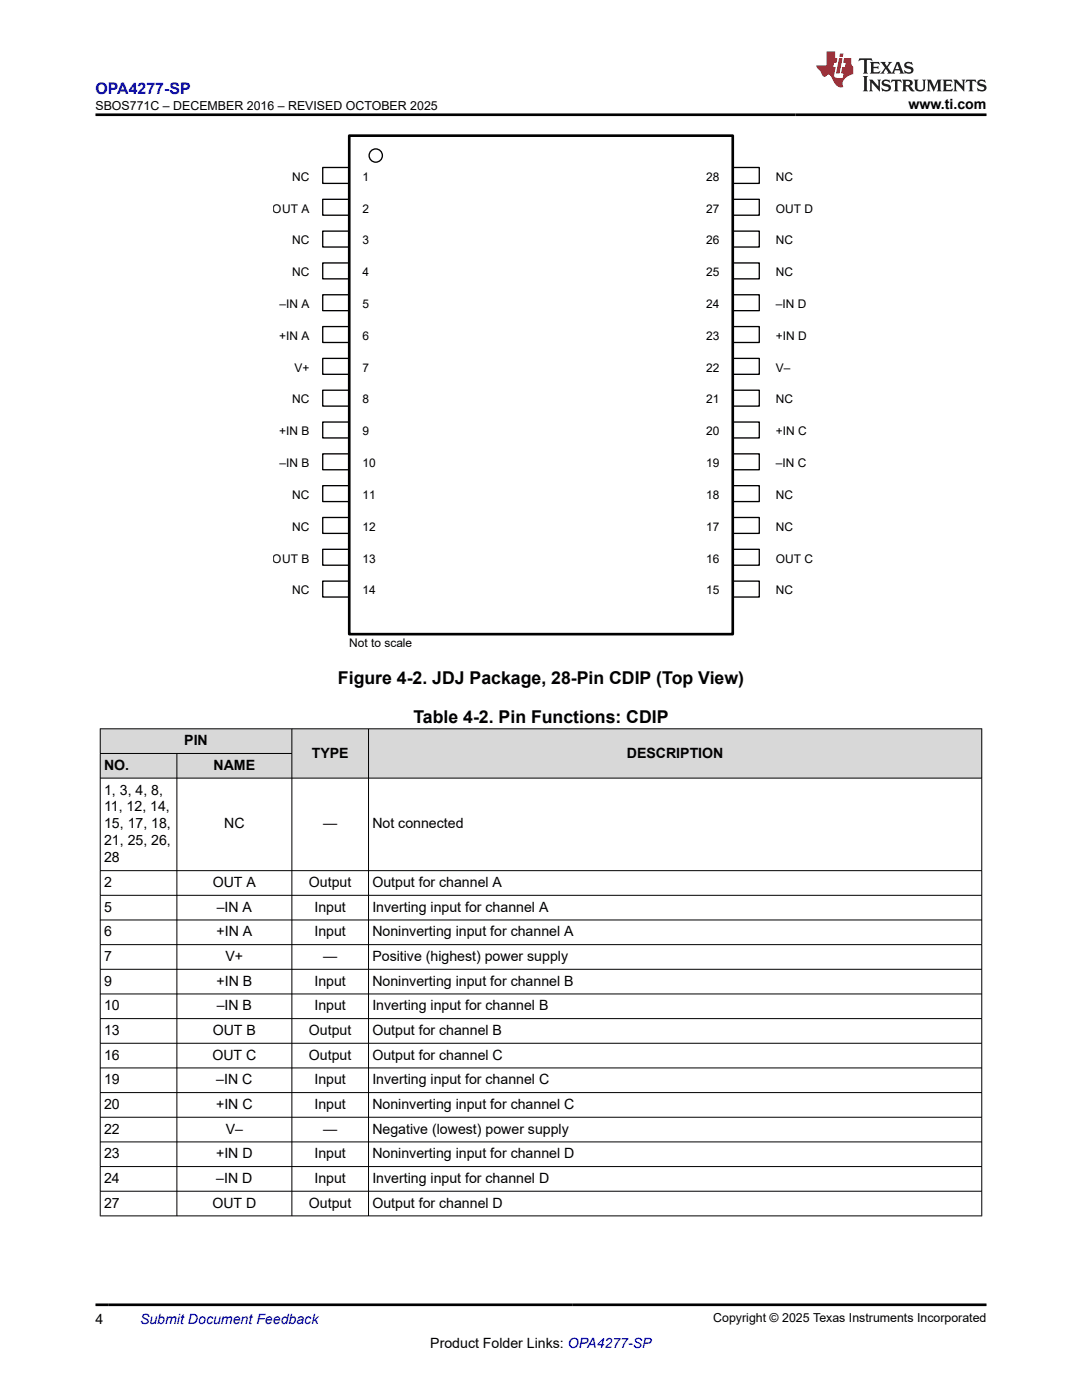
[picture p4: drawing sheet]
<svg xmlns="http://www.w3.org/2000/svg" width="216mm" height="279mm" viewBox="0 0 216 279" stroke-linecap="round" stroke-linejoin="round" font-family="sans-serif">
<path d="M64.4 33.4h5.3v3.2h-5.3z" fill="none" stroke="#000" stroke-width=".27"/>
<path d="M146.2 33.4h5.3v3.2h-5.3z" fill="#fff"/>
<path d="M146.2 33.4h5.3v3.2h-5.3z" fill="none" stroke="#000" stroke-width=".27"/>
<path d="M64.4 39.8h5.3v3.2h-5.3z" fill="#fff"/>
<path d="M64.4 39.8h5.3v3.2h-5.3z" fill="none" stroke="#000" stroke-width=".27"/>
<path d="M146.2 39.8h5.3v3.2h-5.3z" fill="#fff"/>
<path d="M146.2 39.8h5.3v3.2h-5.3z" fill="none" stroke="#000" stroke-width=".27"/>
<path d="M64.4 46.1h5.3v3.2h-5.3z" fill="#fff"/>
<path d="M64.4 46.1h5.3v3.2h-5.3z" fill="none" stroke="#000" stroke-width=".27"/>
<path d="M146.2 46.1h5.3v3.2h-5.3z" fill="#fff"/>
<path d="M146.2 46.1h5.3v3.2h-5.3z" fill="none" stroke="#000" stroke-width=".27"/>
<path d="M64.4 52.5h5.3v3.2h-5.3z" fill="#fff"/>
<path d="M64.4 52.5h5.3v3.2h-5.3z" fill="none" stroke="#000" stroke-width=".27"/>
<path d="M146.2 52.5h5.3v3.2h-5.3z" fill="#fff"/>
<path d="M146.2 52.5h5.3v3.2h-5.3z" fill="none" stroke="#000" stroke-width=".27"/>
<path d="M64.4 58.8h5.3v3.2h-5.3z" fill="#fff"/>
<path d="M64.4 58.8h5.3v3.2h-5.3z" fill="none" stroke="#000" stroke-width=".27"/>
<path d="M146.2 58.8h5.3v3.2h-5.3z" fill="#fff"/>
<path d="M146.2 58.8h5.3v3.2h-5.3z" fill="none" stroke="#000" stroke-width=".27"/>
<path d="M64.4 65.2h5.3v3.2h-5.3z" fill="#fff"/>
<path d="M64.4 65.2h5.3v3.2h-5.3z" fill="none" stroke="#000" stroke-width=".27"/>
<path d="M146.2 65.2h5.3v3.2h-5.3z" fill="#fff"/>
<path d="M146.2 65.2h5.3v3.2h-5.3z" fill="none" stroke="#000" stroke-width=".27"/>
<path d="M64.4 71.5h5.3v3.2h-5.3z" fill="#fff"/>
<path d="M64.4 71.5h5.3v3.2h-5.3z" fill="none" stroke="#000" stroke-width=".27"/>
<path d="M146.2 71.5h5.3v3.2h-5.3z" fill="#fff"/>
<path d="M146.2 71.5h5.3v3.2h-5.3z" fill="none" stroke="#000" stroke-width=".27"/>
<path d="M64.4 77.9h5.3v3.2h-5.3z" fill="#fff"/>
<path d="M64.4 77.9h5.3v3.2h-5.3z" fill="none" stroke="#000" stroke-width=".27"/>
<path d="M146.2 77.9h5.3v3.2h-5.3z" fill="#fff"/>
<path d="M146.2 77.9h5.3v3.2h-5.3z" fill="none" stroke="#000" stroke-width=".27"/>
<path d="M64.4 84.2h5.3v3.2h-5.3z" fill="#fff"/>
<path d="M64.4 84.2h5.3v3.2h-5.3z" fill="none" stroke="#000" stroke-width=".27"/>
<path d="M146.2 84.2h5.3v3.2h-5.3z" fill="#fff"/>
<path d="M146.2 84.2h5.3v3.2h-5.3z" fill="none" stroke="#000" stroke-width=".27"/>
<path d="M64.4 90.6h5.3v3.2h-5.3z" fill="#fff"/>
<path d="M64.4 90.6h5.3v3.2h-5.3z" fill="none" stroke="#000" stroke-width=".27"/>
<path d="M146.2 90.6h5.3v3.2h-5.3z" fill="#fff"/>
<path d="M146.2 90.6h5.3v3.2h-5.3z" fill="none" stroke="#000" stroke-width=".27"/>
<path d="M64.4 96.9h5.3v3.2h-5.3z" fill="#fff"/>
<path d="M64.4 96.9h5.3v3.2h-5.3z" fill="none" stroke="#000" stroke-width=".27"/>
<path d="M146.2 96.9h5.3v3.2h-5.3z" fill="#fff"/>
<path d="M146.2 96.9h5.3v3.2h-5.3z" fill="none" stroke="#000" stroke-width=".27"/>
<path d="M64.4 103.3h5.3v3.2h-5.3z" fill="#fff"/>
<path d="M64.4 103.3h5.3v3.2h-5.3z" fill="none" stroke="#000" stroke-width=".27"/>
<path d="M146.2 103.3h5.3v3.2h-5.3z" fill="#fff"/>
<path d="M146.2 103.3h5.3v3.2h-5.3z" fill="none" stroke="#000" stroke-width=".27"/>
<path d="M64.4 109.6h5.3v3.2h-5.3z" fill="#fff"/>
<path d="M64.4 109.6h5.3v3.2h-5.3z" fill="none" stroke="#000" stroke-width=".27"/>
<path d="M146.2 109.6h5.3v3.2h-5.3z" fill="#fff"/>
<path d="M146.2 109.6h5.3v3.2h-5.3z" fill="none" stroke="#000" stroke-width=".27"/>
<path d="M64.4 116h5.3v3.2h-5.3z" fill="#fff"/>
<path d="M64.4 116h5.3v3.2h-5.3z" fill="none" stroke="#000" stroke-width=".27"/>
<path d="M146.2 116h5.3v3.2h-5.3z" fill="#fff"/>
<g fill="none" stroke="#000" stroke-width=".27">
<path d="M146.2 116h5.3v3.2h-5.3z"/>
<circle cx="75" cy="31" r="1.32"/>
</g>
<path d="M69.7 27.1h76.5v99.5h-76.5z" fill="none" stroke="#000" stroke-width=".53"/>
<g fill="#d8d8d8">
<path d="M20 145.4h175.9v5h-175.9z" fill-rule="evenodd"/>
<path d="M20.1 145.5h38.1v4.8h-38.1z" fill-rule="evenodd"/>
<path d="M58.3 145.5h15.2v9.7h-15.2z" fill-rule="evenodd"/>
<path d="M73.6 145.5h122.2v9.7h-122.2z" fill-rule="evenodd"/>
<path d="M20.1 150.4h15.1v4.8h-15.1z" fill-rule="evenodd"/>
<path d="M35.4 150.4h22.8v4.8h-22.8z" fill-rule="evenodd"/>
</g>
<g fill="none" stroke="#000" stroke-width=".2">
<path d="M19.9 145.4h176.1M19.9 150.4h38.4M20 145.4v97.3M35.3 150.4v92.3M58.2 145.4v97.3M73.5 145.4v97.3M195.9 145.4v97.3M196 155.3h-176.1M19.9 173.8h176.1M19.9 178.7h176.1M19.9 183.6h176.1M19.9 188.5h176.1"/>
<path d="M19.9 193.4h176.1M19.9 198.4h176.1M19.9 203.3h176.1M19.9 208.2h176.1M19.9 213.1h176.1M19.9 218h176.1M19.9 223h176.1M19.9 227.9h176.1M19.9 232.8h176.1M19.9 237.7h176.1M19.9 242.7h176.1"/>
</g>
<path d="M171.5 11.6l-.2 .6 .5-.2h.6v.1v2.2l-.2 .4h1l-.2-.4v-2.2v-.1h.5l.6 .2-.2-.6zM173.6 12.4l.2 .3v1.6l-.2 .4h1.9l.1-.6a1.08 1.08 0 0 1-1.3 .2v-.7h.6l.4 .2v-.7l-.4 .2h-.6v-.5l.2-.2a1 1 0 0 1 1 .3l-.1-.5zM175.7 12.4l.9 1.1-1 1.2h.9l-.2-.2 .5-.8 .4 .8-.2 .2h1.6l-.2-.2 .2-.5h.9l.1 .5-.1 .2h.9l-.2-.4-.8-1.9h-.5l-.9 2.1-.9-1.1 .9-1h-.8l.2 .2-.4 .6-.4-.6 .2-.2zM179 12.8l.4 1h-.7zM180.7 12.5a.65 .65 0 0 0-.2 .7 .65 .65 0 0 0 .6 .5l.6 .1 .1 .3a.79 .79 0 0 1-.7 .4 .79 .79 0 0 1-.7-.5l.1 .7 .2-.1a.93 .93 0 0 0 1.1 0 .93 .93 0 0 0 .4-.9 1.46 1.46 0 0 0-1.2-.6l-.1-.3a1.09 1.09 0 0 1 1.2 .2l-.2-.6-.1 .1-.5-.2zM172.2 15.2l.2 .4v2.2l-.2 .4h1l-.2-.4v-2.2l.2-.4zM173.4 15.9l.2 .4v1.5l-.2 .4h.8l-.3-.4 .1-1.3 1.6 1.8v-2l.2-.4h-.7l.1 .2 .1 1.1-1.2-1.3zM176.2 16a.65 .65 0 0 0-.2 .8 .65 .65 0 0 0 .6 .4l.6 .2 .1 .2a.79 .79 0 0 1-.7 .4 .79 .79 0 0 1-.7-.5l.1 .7 .2-.1a.93 .93 0 0 0 1.1 .1 .93 .93 0 0 0 .4-1 1.46 1.46 0 0 0-1.2-.5l-.1-.4a1.09 1.09 0 0 1 1.2 .2l-.1-.6-.2 .1-.5-.1zM177.9 15.9l-.1 .6a.63 .63 0 0 1 .8-.3v1.6l-.3 .4h1l-.2-.4v-1.6a.66 .66 0 0 1 .8 .3l-.1-.6zM180 15.9l.2 .4v1.5l-.2 .4h1l-.2-.2-.1-.7h.5l.1 .2a.79 .79 0 0 0 1.2 .6l-1-.9a.61 .61 0 0 0 .6-.6 .61 .61 0 0 0-.5-.7zM180.8 16.2h.1a.47 .47 0 0 1 .5 .1 .47 .47 0 0 1 .1 .5l-.1 .1-.7 .1zM182.3 15.9l.2 .2a2.27 2.27 0 0 0 .4 2 1.04 1.04 0 0 0 1.7-.7v-1.3l.2-.2h-.8l.2 .4v1.1a.6 .6 0 0 1-.6 .6 .6 .6 0 0 1-.6-.6v-1.1l.3-.4zM184.9 15.9l.2 .4v1.5l-.2 .4h.8l-.3-.4v-1.4l.9 1.9 .9-1.9v1.4l-.3 .4h1l-.2-.4v-1.5l.2-.4h-.8l-.7 1.5-.6-1.5zM188.1 15.9l.2 .4v1.5l-.2 .4h1.9l.1-.6a1.09 1.09 0 0 1-1.3 .2v-.7h.6l.4 .2v-.6l-.4 .2h-.6v-.6l.2-.1a1.01 1.01 0 0 1 1 .3l-.1-.6zM190.2 15.9l.3 .4v1.5l-.3 .4h.8l-.2-.4v-1.3l1.6 1.8v-2l.2-.4h-.7l.2 .2v1.1l-1.2-1.3zM192.8 15.9l-.1 .6a.63 .63 0 0 1 .8-.3v1.6l-.3 .4h1l-.2-.4v-1.6a.66 .66 0 0 1 .8 .3l-.1-.6zM195.2 16a.65 .65 0 0 0-.2 .8 .65 .65 0 0 0 .6 .4l.6 .2 .2 .2a.79 .79 0 0 1-.7 .4 .79 .79 0 0 1-.7-.5l.1 .7 .2-.1a.93 .93 0 0 0 1 .1 .93 .93 0 0 0 .5-1 1.46 1.46 0 0 0-1.3-.5v-.4a1.09 1.09 0 0 1 1.2 .2l-.2-.6-.2 .1-.5-.1z" fill="#231f20"/>
<path d="M164.9 10.3v2.7h-2l.1 .4 .8 1a.95 .95 0 0 0 1 .9 .59 .59 0 0 1 .5-.4 .59 .59 0 0 1 .5 .3l.4 .8a1.59 1.59 0 0 0 2.1 1.4 1.61 1.61 0 0 1 1-2.3l1-.3-.1-1.5a1.59 1.59 0 0 1-.3-1.7h-1.5l-.2 .9h.6l-.2 .9h-.5l-.2 .9v.3l.4 .1-.1 .9h-.7a.73 .73 0 0 1-1-.7l.3-1.5h-.5l.1-.9h.5l.2-.9h-.5v-1.3zM167.4 11.6l-.6 3.1h.7l.6-3.1zM167.6 10.7l-.1 .6h.7l.1-.6z" fill="#ed1c24"/>
<path d="M19 22.9h177.8M19 260.4h177.8" fill="none" stroke="#000" stroke-width=".53"/>
<g font-size="3.5">
<text x="67.4" y="136.5">Figure 4-2. JDJ Package, 28-Pin CDIP (Top View)</text>
<text x="82.5" y="144.3">Table 4-2. Pin Functions: CDIP</text>
</g>
<text font-size="3.2" fill="#00f" x="19" y="18.7">OPA4277-SP</text>
<g font-size="2.8">
<text x="181.3" y="21.8">www.ti.com</text>
<text x="36.8" y="148.7">PIN</text>
<text x="20.8" y="153.6">NO.</text>
<text x="42.6" y="153.6">NAME</text>
<text x="62.2" y="151.2">TYPE</text>
<text x="125.1" y="151.2">DESCRIPTION</text>
<text x="20.8" y="158.6">1, 3, 4, 8,</text>
<text x="20.8" y="162">11, 12, 14,</text>
<text x="20.8" y="165.3">15, 17, 18,</text>
<text x="44.7" y="165.3">NC</text>
<text x="64.5" y="165.3">—</text>
<text x="74.3" y="165.3">Not connected</text>
<text x="20.8" y="168.7">21, 25, 26,</text>
<text x="20.8" y="172.1">28</text>
<text x="20.8" y="177">2</text>
<text x="42.5" y="177">OUT A</text>
<text x="61.7" y="177">Output</text>
<text x="74.3" y="177">Output for channel A</text>
<text x="20.8" y="182">5</text>
<text x="43.2" y="182">–IN A</text>
<text x="62.7" y="182">Input</text>
<text x="74.3" y="182">Inverting input for channel A</text>
<text x="20.8" y="186.9">6</text>
<text x="20.8" y="191.8">7</text>
<text x="43.2" y="186.9">+IN A</text>
<text x="45" y="191.8">V+</text>
<text x="62.7" y="186.9">Input</text>
<text x="64.5" y="191.8">—</text>
<text x="74.3" y="186.9">Noninverting input for channel A</text>
<text x="74.3" y="191.8">Positive (highest) power supply</text>
<text x="20.8" y="196.7">9</text>
<text x="43.2" y="196.7">+IN B</text>
<text x="62.7" y="196.7">Input</text>
<text x="74.3" y="196.7">Noninverting input for channel B</text>
<text x="20.8" y="201.6">10</text>
<text x="43.2" y="201.6">–IN B</text>
<text x="62.7" y="201.6">Input</text>
<text x="74.3" y="201.6">Inverting input for channel B</text>
<text x="20.8" y="206.6">13</text>
<text x="42.5" y="206.6">OUT B</text>
<text x="61.7" y="206.6">Output</text>
<text x="74.3" y="206.6">Output for channel B</text>
<text x="20.8" y="211.5">16</text>
<text x="42.4" y="211.5">OUT C</text>
<text x="61.7" y="211.5">Output</text>
<text x="74.3" y="211.5">Output for channel C</text>
<text x="20.8" y="216.4">19</text>
<text x="20.8" y="221.3">20</text>
<text x="43.1" y="221.3">+IN C</text>
<text x="43.2" y="216.4">–IN C</text>
<text x="62.7" y="216.4">Input</text>
<text x="62.7" y="221.3">Input</text>
<text x="74.3" y="216.4">Inverting input for channel C</text>
<text x="74.3" y="221.3">Noninverting input for channel C</text>
<text x="20.8" y="226.2">22</text>
<text x="45" y="226.2">V–</text>
<text x="64.5" y="226.2">—</text>
<text x="74.3" y="226.2">Negative (lowest) power supply</text>
<text x="20.8" y="231.2">23</text>
<text x="43.1" y="231.2">+IN D</text>
<text x="62.7" y="231.2">Input</text>
<text x="74.3" y="231.2">Noninverting input for channel D</text>
<text x="20.8" y="236.1">24</text>
<text x="43.2" y="236.1">–IN D</text>
<text x="62.7" y="236.1">Input</text>
<text x="74.3" y="236.1">Inverting input for channel D</text>
<text x="20.8" y="241">27</text>
<text x="42.4" y="241">OUT D</text>
<text x="61.7" y="241">Output</text>
<text x="74.3" y="241">Output for channel D</text>
<text x="19" y="264.2">4</text>
<text x="85.9" y="269">Product Folder Links: OPA4277-SP</text>
</g>
<text font-size="2.8" fill="#00f" x="27.9" y="264.2">Submit Document Feedback</text>
<g font-size="2.5">
<text x="19" y="21.9">SBOS771C – DECEMBER 2016 – REVISED OCTOBER 2025</text>
<text x="142.3" y="263.9">Copyright © 2025 Texas Instruments Incorporated</text>
</g>
<g font-size="2.4">
<text x="58.3" y="36.1">NC</text>
<text x="72.3" y="36.1">1</text>
<text x="140.9" y="36.1">28</text>
<text x="154.8" y="36.1">NC</text>
<text x="54.5" y="42.4">OUT A</text>
<text x="72.3" y="42.4">2</text>
<text x="140.9" y="42.4">27</text>
<text x="154.8" y="42.4">OUT D</text>
<text x="58.3" y="48.8">NC</text>
<text x="72.3" y="48.8">3</text>
<text x="140.9" y="48.8">26</text>
<text x="154.8" y="48.8">NC</text>
<text x="58.3" y="55.1">NC</text>
<text x="72.3" y="55.1">4</text>
<text x="140.9" y="55.1">25</text>
<text x="154.8" y="55.1">NC</text>
<text x="55.8" y="61.5">–IN A</text>
<text x="72.3" y="61.5">5</text>
<text x="140.9" y="61.5">24</text>
<text x="154.8" y="61.5">–IN D</text>
<text x="55.7" y="67.8">+IN A</text>
<text x="72.3" y="67.8">6</text>
<text x="140.9" y="67.8">23</text>
<text x="154.8" y="67.8">+IN D</text>
<text x="58.8" y="74.2">V+</text>
<text x="72.3" y="74.2">7</text>
<text x="140.9" y="74.2">22</text>
<text x="154.8" y="74.2">V–</text>
<text x="58.3" y="80.5">NC</text>
<text x="72.3" y="80.5">8</text>
<text x="140.9" y="80.5">21</text>
<text x="154.8" y="80.5">NC</text>
<text x="55.7" y="86.9">+IN B</text>
<text x="72.3" y="86.9">9</text>
<text x="140.9" y="86.9">20</text>
<text x="154.8" y="86.9">+IN C</text>
<text x="55.8" y="93.2">–IN B</text>
<text x="72.3" y="93.2">10</text>
<text x="140.9" y="93.2">19</text>
<text x="154.8" y="93.2">–IN C</text>
<text x="58.3" y="99.6">NC</text>
<text x="72.3" y="99.6">11</text>
<text x="140.9" y="99.6">18</text>
<text x="154.8" y="99.6">NC</text>
<text x="58.3" y="105.9">NC</text>
<text x="72.3" y="105.9">12</text>
<text x="140.9" y="105.9">17</text>
<text x="154.8" y="105.9">NC</text>
<text x="54.5" y="112.3">OUT B</text>
<text x="72.3" y="112.3">13</text>
<text x="140.9" y="112.3">16</text>
<text x="154.8" y="112.3">OUT C</text>
<text x="58.3" y="118.6">NC</text>
<text x="72.3" y="118.6">14</text>
<text x="140.9" y="118.6">15</text>
<text x="154.8" y="118.6">NC</text>
<text x="69.7" y="129.2">Not to scale</text>
</g>
</svg>
